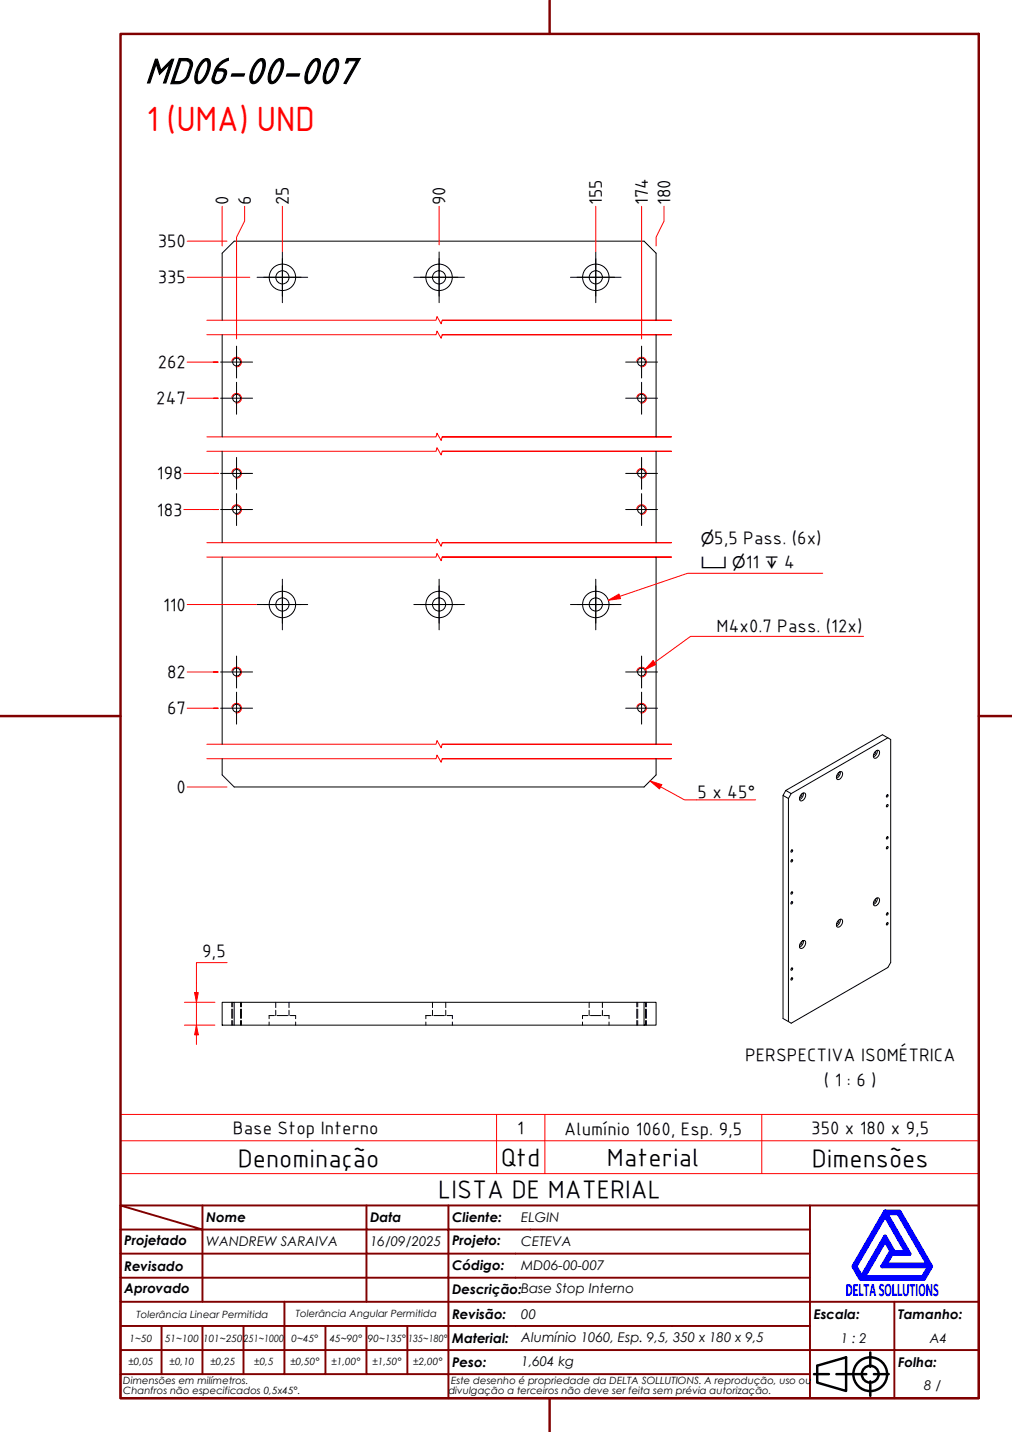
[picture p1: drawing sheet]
<svg xmlns="http://www.w3.org/2000/svg" width="210mm" height="297mm" viewBox="0 0 210 297" stroke-linecap="round" stroke-linejoin="round" font-family="sans-serif">
<!-- layer: Linha Corte (ABNT) -->
<path d="M42.9 69.4h47.5l.2-.7 .9 1.5 .2-.8h47.6h-47.6M42.9 66.4h47.5l.2-.7 .9 1.5 .2-.8h47.6h-47.6M42.9 93.6h47.5l.2-.7 .9 1.5 .2-.8h47.6h-47.6M42.9 90.6h47.5l.2-.7 .9 1.5 .2-.8h47.6h-47.6M42.9 115.6h47.5l.2-.8 .9 1.5 .2-.7h47.6h-47.6M42.9 112.6h47.5l.2-.8 .9 1.5 .2-.7h47.6h-47.6M42.9 157.4h47.5l.2-.8 .9 1.5 .2-.7h47.6h-47.6M42.9 154.4h47.5l.2-.8 .9 1.5 .2-.7h47.6h-47.6" fill="none" stroke="#f00" stroke-width=".21"/>
<!-- layer: Visible (ABNT) -->
<g fill="none" stroke="#000" stroke-width=".21">
<path d="M46.1 66.4v-13.9l2.5-2.5h85l2.5 2.5v13.9M46.1 69.4v21.2M136.1 69.4v21.2M46.1 93.6v19M136.1 93.6v19M46.1 115.6v38.8M136.1 115.6v38.8M46.1 157.4v3.3l2.5 2.5h85l2.5-2.5v-3.3M181.5 156a.54 .54 0 0 1 .8-.3 .54 .54 0 0 1 .1 .8 .76 .76 0 0 1-1.2 .6v-.5zM181.6 155.8l-.1 .6-.3 .2M181.9 155.6a1.32 1.32 0 0 1-.7 1.4M184.1 153l-20 11.6"/>
<path d="M163 164l20-11.6 1.7 1v46.3l-.6 1-20 11.5-1.7-.9v-46.3M163 164l1.1 .6-.6 1-1.1-.6zM163.5 165.6v46.3M164.1 178.4l.2-.1a.22 .22 0 0 1 .1 .3 .22 .22 0 0 1-.4 .1zM164.1 176.4l.1-.1a.24 .24 0 0 1 .2 .3 .24 .24 0 0 1-.3 .2zM166.1 164.8a.53 .53 0 0 1 .8-.3 .53 .53 0 0 1 .1 .8 .78 .78 0 0 1-1.1 .7l-.1-.5zM166.3 164.7l-.1 .5-.4 .2M166.6 164.5a1.32 1.32 0 0 1-.8 1.3M173.8 160.4a.54 .54 0 0 1 .8-.3 .54 .54 0 0 1 .1 .8 .76 .76 0 0 1-1.1 .7l-.1-.6zM173.9 160.3l-.1 .5-.3 .2M174.3 160.1a1.32 1.32 0 0 1-.8 1.3M183.9 175.7l.2-.1a.25 .25 0 0 1 .1 .3 .25 .25 0 0 1-.3 .1z"/>
<path d="M183.9 173.7l.2-.1a.22 .22 0 0 1 .1 .3 .22 .22 0 0 1-.4 0zM183.9 167l.2-.1a.22 .22 0 0 1 .1 .3 .22 .22 0 0 1-.4 0zM184 164.9h.1a.25 .25 0 0 1 .1 .3 .25 .25 0 0 1-.3 .1zM164.1 187.1h.1a.24 .24 0 0 1 .2 .3 .24 .24 0 0 1-.3 .1zM164.1 185.1l.2-.1a.22 .22 0 0 1 .1 .3 .22 .22 0 0 1-.4 0zM166.1 195.5a.53 .53 0 0 1 .8-.4 .53 .53 0 0 1 .1 .9 .69 .69 0 0 1-.4 .6 .69 .69 0 0 1-.8-.1l.1-.6zM166.3 195.3v.4l-.5 .4M166.6 195.1a1.32 1.32 0 0 1-.8 1.4M173.8 191a.53 .53 0 0 1 .8-.3 .53 .53 0 0 1 .1 .8 .69 .69 0 0 1-.4 .7 .69 .69 0 0 1-.8-.1l.1-.7zM173.9 190.9v.4l-.4 .4M174.3 190.7a1.32 1.32 0 0 1-.8 1.3M181.6 186.5v.4l-.4 .3"/>
<path d="M181.6 186.4a.5 .5 0 0 1 .8 0 .5 .5 0 0 1 0 .7 .69 .69 0 0 1-.5 .7 .69 .69 0 0 1-.7-.2v-.6zM181.9 186.3a1.37 1.37 0 0 1-.7 1.3M183.9 189.4l.2-.1a.22 .22 0 0 1 .1 .4 .22 .22 0 0 1-.4 0zM183.9 191.5l.2-.1a.22 .22 0 0 1 .1 .3 .22 .22 0 0 1-.4 0zM46.1 207.9h2.5v4.7h-2.5zM48.6 207.9h85M48.6 212.6h85M133.6 207.9h2.5v4.7h-2.5zM164.1 202.9l.2-.1a.25 .25 0 0 1 .1 .4 .25 .25 0 0 1-.4 0zM164.1 200.9l.2-.1a.22 .22 0 0 1 .1 .3 .22 .22 0 0 1-.4 0z"/>
<circle cx="58.6" cy="57.5" r="2.74"/>
<circle cx="58.6" cy="57.5" r="1.37"/>
<circle cx="91.1" cy="57.5" r="2.74"/>
<circle cx="91.1" cy="57.5" r="1.37"/>
<circle cx="123.6" cy="57.5" r="2.74"/>
<circle cx="123.6" cy="57.5" r="1.37"/>
<circle cx="49.1" cy="75.1" r=".81"/>
<circle cx="133.1" cy="75.1" r=".81"/>
<circle cx="49.1" cy="98.2" r=".81"/>
<circle cx="49.1" cy="82.6" r=".81"/>
<circle cx="133.1" cy="82.6" r=".81"/>
<circle cx="133.1" cy="98.2" r=".81"/>
<circle cx="49.1" cy="105.7" r=".81"/>
<circle cx="133.1" cy="105.7" r=".81"/>
<circle cx="49.1" cy="139.4" r=".81"/>
<circle cx="58.6" cy="125.4" r="2.74"/>
<circle cx="58.6" cy="125.4" r="1.37"/>
<circle cx="91.1" cy="125.4" r="2.74"/>
<circle cx="91.1" cy="125.4" r="1.37"/>
<circle cx="123.6" cy="125.4" r="2.74"/>
<circle cx="123.6" cy="125.4" r="1.37"/>
<circle cx="133.1" cy="139.4" r=".81"/>
<circle cx="49.1" cy="146.9" r=".81"/>
<circle cx="133.1" cy="146.9" r=".81"/>
</g>
<!-- layer: Visible Narrow (ABNT) -->
<path d="M48.1 74.9a1.01 1.01 0 0 1 1.1-.8 1.01 1.01 0 0 1 .9 1.2 1.01 1.01 0 0 1-1.2 .8M132.1 74.9a1.01 1.01 0 0 1 1.1-.8 1.01 1.01 0 0 1 .9 1.2 1.01 1.01 0 0 1-1.2 .8M48.1 98a1.01 1.01 0 0 1 1.1-.8 1.01 1.01 0 0 1 .9 1.2 1.01 1.01 0 0 1-1.2 .8M48.1 82.4a1.01 1.01 0 0 1 1.1-.8 1.01 1.01 0 0 1 .9 1.2 1.01 1.01 0 0 1-1.2 .8M132.1 98a1.01 1.01 0 0 1 1.1-.8 1.01 1.01 0 0 1 .9 1.2 1.01 1.01 0 0 1-1.2 .8M132.1 82.4a1.01 1.01 0 0 1 1.1-.8 1.01 1.01 0 0 1 .9 1.2 1.01 1.01 0 0 1-1.2 .8M48.1 105.5a1.01 1.01 0 0 1 1.1-.8 1.01 1.01 0 0 1 .9 1.2 1.01 1.01 0 0 1-1.2 .8M132.1 105.5a1.01 1.01 0 0 1 1.1-.8 1.01 1.01 0 0 1 .9 1.2 1.01 1.01 0 0 1-1.2 .8M48.1 139.2a1.01 1.01 0 0 1 1.1-.8 1.01 1.01 0 0 1 .9 1.2 1.01 1.01 0 0 1-1.2 .8M132.1 139.2a1.01 1.01 0 0 1 1.1-.8 1.01 1.01 0 0 1 .9 1.2 1.01 1.01 0 0 1-1.2 .8M48.1 146.7a1.01 1.01 0 0 1 1.1-.8 1.01 1.01 0 0 1 .9 1.2 1.01 1.01 0 0 1-1.2 .8M132.1 146.7a1.01 1.01 0 0 1 1.1-.8 1.01 1.01 0 0 1 .9 1.2 1.01 1.01 0 0 1-1.2 .8" fill="none" stroke="#f00" stroke-width=".21"/>
<!-- layer: Hidden (ABNT) -->
<g fill="none" stroke="#000" stroke-width=".21">
<path d="M48.1 207.9v1M48.1 209.3v1.9M48.1 211.7v.9M48.3 207.9v1M48.3 209.3v1.9M48.3 211.7v.9M49.9 207.9v1M49.9 209.3v1.9M49.9 211.7v.9M50.1 207.9v1M50.1 209.3v1.9M50.1 211.7v.9"/>
<path d="M55.8 212v.6M56.9 210.7h-1.1v.6M57.2 207.9v1.1M57.2 209.6v1.1M57.5 210.7h2.2M59.9 207.9v1.1M59.9 209.6v1.1M60.2 210.7h1.1v.6M61.3 212v.6M88.3 212v.6M89.4 210.7h-1.1v.6M89.7 207.9v1.1"/>
<path d="M89.7 209.6v1.1M90 210.7h2.2M92.5 207.9v1.1M92.5 209.6v1.1M92.7 210.7h1.1v.6M93.8 212v.6M120.8 212v.6M121.9 210.7h-1.1v.6M122.2 207.9v1.1M122.2 209.6v1.1M122.5 210.7h2.2M124.9 207.9v1.1"/>
<path d="M124.9 209.6v1.1M125.2 210.7h1.1v.6M126.3 212v.6M132.1 207.9v1M132.1 209.3v1.9M132.1 211.7v.9M132.3 207.9v1M132.3 209.3v1.9M132.3 211.7v.9M133.9 207.9v1M133.9 209.3v1.9M133.9 211.7v.9"/>
<path d="M134.1 207.9v1M134.1 209.3v1.9M134.1 211.7v.9"/>
</g>
<path d="M25 236.6h178v-5.4h-178v12.2M103 231.2v12.2M113 231.2v12.2M158 231.2v12.2M203 236.6v6.8h-178M25 243.4v6.6h178v-6.6" fill="none" stroke="#f00" stroke-width=".21"/>
<!-- layer: Borda A3/A4 (ABNT) -->
<path d="M25 7h178v283h-178zM114 0v7M0 148.5h25M203 148.5h7M114 290v7" fill="none" stroke="#800000" stroke-width=".51"/>
<path d="M183.6 257.3l1.2 2.2-1.8 3.2h9.7l-1.3 2.2h-12.2zM183.6 252.1l4.4 7.6h-2.6l-1.8-3.2-4.9 8.4-1.3-2.2zM183.6 251.3h3l6.5 11.4-1.5 2.6h-13.1l-1.5-2.6zM183.8 251.7h2.5l6.2 10.6h-8.8l1.3-2.2h3.7zM185 259.7h.2l-.1 .2z" fill="none" stroke="#00f" stroke-width=".8"/>
<!-- layer: 0 -->
<path d="M178.5 265.3h13.1" fill="none" stroke="#000" stroke-width=".21"/>
<g fill="none" stroke="#800000" stroke-width=".4">
<path d="M25 250l17 5h-17M25 250h178v40h-178zM42 255h34v5h17M42 255v15M42 250v5M76 250v5h17v5M93 250v5h75M168 250v20h-143M25 260h51v10M25 275h17M33.5 275v10M50.5 275h-8.5v10"/>
<path d="M59 270v15h-8.5M67.5 275v10h-8.5M76 275v10h8.5M84.5 275v10M93 275h-42.5v10M93 260v5h-68M93 275v10h75M93 260h75M93 275h75M168 265h-75v10M185.5 270v10h17.5M203 270h-35v10h17.5v10"/>
<path d="M25 285h25.5M25 280h143v10M67.5 285h8.5M84.5 285h8.5v5"/>
</g>
<g fill="none" stroke="#000" stroke-width=".51">
<path d="M168.8 285h3.1M169.5 283.3l6-1.8v7l-6-1.7zM173.5 285h6.2M180.5 280.5v3M180.5 286.5v3M181.3 285h3"/>
<circle cx="180.5" cy="285" r="3.5"/>
<circle cx="180.5" cy="285" r="1.75"/>
</g>
<path d="M40.7 205.9v2" fill="none" stroke="#f00" stroke-width=".21"/>
<path d="M40.4 205.9h.7l-.4 2z" fill="#f00"/>
<path d="M40.4 205.9h.7l-.4 2zM40.7 212.6v2.1" fill="none" stroke="#f00" stroke-width=".21"/>
<path d="M40.7 212.6l.4 2.1h-.7z" fill="#f00"/>
<g fill="none" stroke="#f00" stroke-width=".21">
<path d="M38.8 57.5h13M38.8 50h8.3M46.1 42.8v8.2M50.7 42.8v3.1l-1.6 3.3v21.1M58.6 42.8v9.4M91.1 42.8v8M123.6 42.8v9.4M133.1 42.8v27.5M137.7 42.8v3.1l-1.6 3.3v1.8M38.8 75.1h6.4h-.9M38.8 82.6h6.4h-.9M38.8 139.4h6.4h-.9"/>
<path d="M38.8 125.4h14.4M38.8 146.9h6.4h-.9M38.8 163.2h8.3M47.1 199.7h-6.4v6.2M38.2 207.9h6.4M38.2 212.6h6.4M40.7 212.6l.4 2.1h-.7zM40.7 207.9v4.7M40.7 214.7v1.9"/>
</g>
<!-- layer: Marca de centro (ISO) -->
<g fill="none" stroke="#000" stroke-width=".21">
<path d="M53.3 57.5h10.5M54.7 57.5h7.7M58.6 52.3v10.5M58.6 53.6v7.8M85.8 57.5h10.5M87.2 57.5h7.8M91.1 52.3v10.5M91.1 53.6v7.8M118.3 57.5h10.5M119.7 57.5h7.7M123.6 52.3v10.5M123.6 53.6v7.8"/>
<path d="M45.8 75.1h6.6M49.1 79.3v6.6M49.1 71.8v6.6M129.8 75.1h6.6M133.1 79.3v6.6M133.1 71.8v6.6M45.8 82.6h6.6M129.8 82.6h6.6M45.8 139.4h6.6M49.1 136.1v6.6M53.3 125.4h10.5M54.7 125.4h7.7"/>
<path d="M58.6 120.1v10.5M58.6 121.5v7.8M85.8 125.4h10.5M87.2 125.4h7.8M91.1 120.1v10.5M91.1 121.5v7.8M118.3 125.4h10.5M119.7 125.4h7.7M123.6 120.1v10.5M123.6 121.5v7.8M129.8 139.4h6.6M133.1 136.1v6.6"/>
<path d="M45.8 146.9h6.6M49.1 143.6v6.6M129.8 146.9h6.6M133.1 143.6v6.6"/>
</g>
<path d="M134.8 162l2.2 1.2" fill="none" stroke="#f00" stroke-width=".21"/>
<path d="M134.8 162l2.5 .8-.5 .8z" fill="#f00"/>
<path d="M135.7 137.4l-2 1.5M134.8 162l2.5 .8-.5 .8zM137 163.2l5 2.7h14.7" fill="none" stroke="#f00" stroke-width=".21"/>
<path d="M135.5 137l.5 .8-2.3 1.1z" fill="#f00"/>
<path d="M128.5 123.7l-2.3 .8M135.5 137l.5 .8-2.3 1.1zM179.1 132h-35.9l-7.5 5.4" fill="none" stroke="#f00" stroke-width=".21"/>
<path d="M126.2 124.5l2.2-1.3 .3 1z" fill="#f00"/>
<path d="M170.6 118.9h-28l-14.1 4.8M126.2 124.5l2.2-1.3 .3 1z" fill="none" stroke="#f00" stroke-width=".21"/>
<!-- layer: Marca de centro (ISO) -->
<path d="M45.8 98.2h6.6M49.1 94.9v6.6M129.8 98.2h6.6M133.1 94.9v6.6M45.8 105.7h6.6M49.1 102.4v6.6M129.8 105.7h6.6M133.1 102.4v6.6" fill="none" stroke="#000" stroke-width=".21"/>
<path d="M38.1 98.2h7.2h-1M38.1 105.7h7.2h-1" fill="none" stroke="#f00" stroke-width=".21"/>
<text font-size="81.9" fill="#fff" x="188.7" y="289">.</text>
<text font-size="8.1" x="30" y="17.3">MD06-00-007</text>
<text font-size="7" fill="#f00" x="30.4" y="27.1">1 (UMA) UND</text>
<g font-size="5.4">
<text x="49.3" y="242">Denominação</text>
<text x="103.9" y="241.8">Qtd</text>
<text x="125.9" y="241.8">Material</text>
<text x="168.4" y="242">Dimensões</text>
<text x="90.9" y="248.5">LISTA DE MATERIAL</text>
</g>
<g font-size="3.9">
<text x="47.3" y="42.5" transform="rotate(-90 47.3 42.5)">0</text>
<text x="52" y="42.5" transform="rotate(-90 52 42.5)">6</text>
<text x="59.8" y="42.5" transform="rotate(-90 59.8 42.5)">25</text>
<text x="92.3" y="42.5" transform="rotate(-90 92.3 42.5)">90</text>
<text x="124.8" y="42.5" transform="rotate(-90 124.8 42.5)">155</text>
<text x="134.3" y="42.5" transform="rotate(-90 134.3 42.5)">174</text>
<text x="139" y="42.5" transform="rotate(-90 139 42.5)">180</text>
<text x="32.7" y="51.3">350</text>
<text x="32.7" y="58.8">335</text>
<text x="32.7" y="76.4">262</text>
<text x="32.4" y="83.9">247</text>
<text x="32.6" y="99.4">198</text>
<text x="32.6" y="107">183</text>
<text x="148.1" y="112.8">5,5 Pass. (6x)</text>
<text x="154.7" y="117.8">11</text>
<text x="162.6" y="117.8">4</text>
<text x="33.8" y="126.7">110</text>
<text x="148.6" y="131.2">M4x0.7 Pass. (12x)</text>
<text x="34.6" y="140.7">82</text>
<text x="34.6" y="148.2">67</text>
<text x="36.6" y="164.5">0</text>
<text x="144.7" y="165.6">5 x 45°</text>
<text x="42" y="198.6">9,5</text>
<text x="154.5" y="220.2">PERSPECTIVA ISOMÉTRICA</text>
<text x="170.9" y="225.2">( 1 : 6 )</text>
<text x="48.3" y="235.2">Base Stop Interno</text>
<text x="107.3" y="235.2">1</text>
<text x="117" y="235.3">Alumínio 1060, Esp. 9,5</text>
<text x="168.3" y="235.2">350 x 180 x 9,5</text>
</g>
<text font-size="3.9" fill="#00f" x="175.4" y="268.8">DELTASOLLUTIONS</text>
<g font-size="3.3">
<text x="145.4" y="112.8">⌀</text>
<text x="145.4" y="117.8">⌴ ⌀</text>
<text x="158.6" y="117.8">↧</text>
</g>
<g font-size="2.8">
<text x="42.8" y="253.5">Nome</text>
<text x="76.8" y="253.5">Data</text>
<text x="93.8" y="253.6">Cliente:</text>
<text x="108.1" y="253.5">ELGIN</text>
<text x="25.8" y="263.6">Revisado</text>
<text x="25.8" y="258.3">Projetado</text>
<text x="42.8" y="258.5">WANDREW SARAIVA</text>
<text x="76.8" y="258.4">16/09/2025</text>
<text x="93.8" y="263.4">Código:</text>
<text x="93.8" y="258.3">Projeto:</text>
<text x="108.1" y="263.5">MD06-00-007</text>
<text x="108.1" y="258.5">CETEVA</text>
<text x="25.8" y="268.3">Aprovado</text>
<text x="93.8" y="268.3">Descrição:Base Stop Interno</text>
<text x="93.8" y="273.6">Revisão:</text>
<text x="108.1" y="273.5">00</text>
<text x="168.8" y="273.5">Escala:</text>
<text x="186.3" y="273.5">Tamanho:</text>
<text x="93.8" y="278.6">Material:</text>
<text x="108.1" y="278.3">Alumínio 1060, Esp. 9,5, 350 x 180 x 9,5</text>
<text x="174.4" y="278.5">1 : 2</text>
<text x="192.8" y="278.6">A4</text>
<text x="93.8" y="283.5">Peso:</text>
<text x="108.1" y="283.3">1,604 kg</text>
<text x="186.3" y="283.5">Folha:</text>
<text x="191.7" y="288.4">8 / 8</text>
</g>
<g font-size="2.1">
<text x="28.3" y="273.3">Tolerância Linear Permitida</text>
<text x="61.4" y="273.1">Tolerância Angular Permitida</text>
<text x="26.9" y="278.3">1~50</text>
<text x="34.2" y="278.3">51~100</text>
<text x="42.1" y="278.3">101~250</text>
<text x="50.5" y="278.3">251~1000</text>
<text x="60.5" y="278.3">0~45°</text>
<text x="68.4" y="278.3">45~90°</text>
<text x="76.3" y="278.3">90~135°</text>
<text x="84.7" y="278.3">135~180°</text>
<text x="25.6" y="287.1">Dimensões em milímetros.</text>
<text x="26.6" y="283.2">±0,05</text>
<text x="35.2" y="283.2">±0,10</text>
<text x="43.6" y="283.2">±0,25</text>
<text x="52.7" y="283.2">±0,5</text>
<text x="60.2" y="283.2">±0,50°</text>
<text x="68.7" y="283.2">±1,00°</text>
<text x="77.2" y="283.2">±1,50°</text>
<text x="85.7" y="283.2">±2,00°</text>
<text x="93.6" y="287.1">Este desenho é propriedade da DELTA SOLLUTIONS. A reprodução, uso ou</text>
<text x="25.6" y="289.2">Chanfros não especificados 0,5x45°.</text>
<text x="93" y="289.2">divulgação a terceiros não deve ser feita sem prévia autorização.</text>
</g>
</svg>
